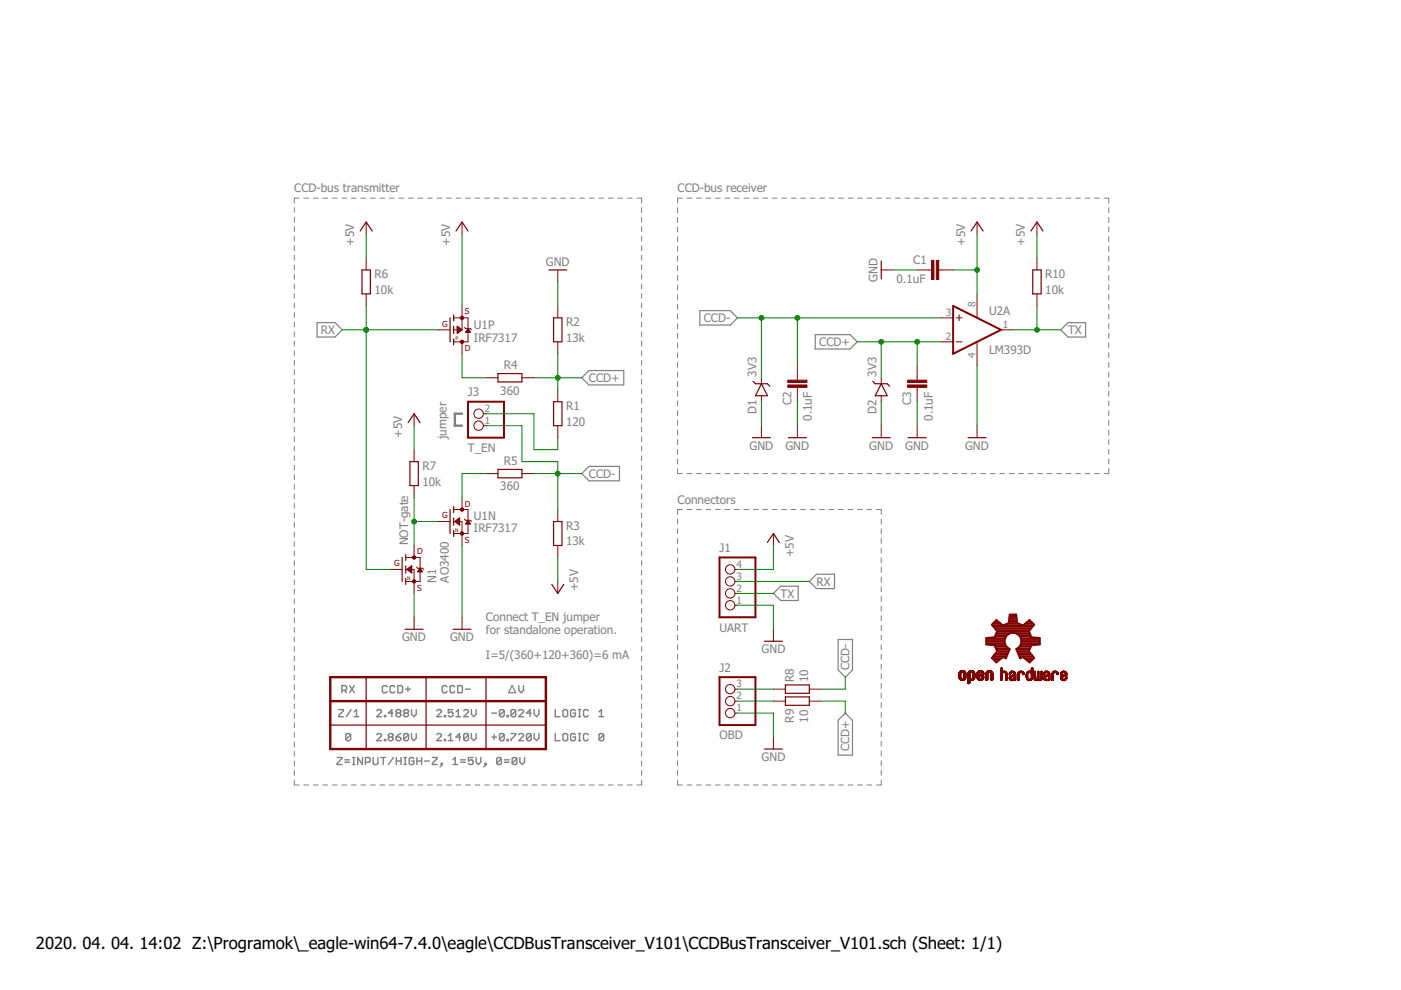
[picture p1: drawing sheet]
<svg xmlns="http://www.w3.org/2000/svg" width="297mm" height="210mm" viewBox="0 0 297 210" stroke-linecap="round" stroke-linejoin="round" font-family="sans-serif">
<g fill="none" stroke="#808080" stroke-width=".3">
<path d="M71.8 150.5h1v.2l-1 1v.3h1M72.5 146.4h.7l.3-.3v-.5l-.3-.2h-.7v1.5M73 146.4l.5 .5M74.1 145.4l1 1.5M74.3 155.8l-.2-.3h-.5l-.3 .3v1M74.3 155.8v1l-.2 .2h-.5l-.3-.2M74.3 155.8l-1 1M74.4 150.5l-1 1.5M75.1 152h1M75.1 150.9l.5-.4v1.5M75.1 145.4l-1 1.5M79.9 150.7l.2-.2h.5l.3 .2v.2l-1 1.1h1"/>
<path d="M79.9 155.8l.2-.3h.5l.3 .3v.2l-1 1h1M81.5 151.7h.3v.3h-.3zM81.5 156.8h.3v.2h-.3zM82.1 145.6l-.3-.2h-.5l-.2 .2v1l.2 .3h.5l.3-.3M82.6 156.3l-.3-.3v-.2l.3-.3h.5l.2 .3v.2l-.2 .3M82.6 156.3l-.3 .2v.3l.3 .2h.5l.2-.2v-.3l-.2-.2M82.6 156.3h.5M83.3 151.2h-1l.8-.7v1.5M83.7 145.6l-.2-.2h-.5l-.3 .2v1l.3 .3h.5l.2-.3M84 156.3h.7l.3 .2v.3l-.3 .2h-.5l-.2-.2zM84.2 151.2l-.2-.3v-.2l.2-.2h.5l.3 .2v.2l-.3 .3M84.2 151.2l-.2 .2v.3l.2 .3h.5l.3-.3v-.3l-.3-.2"/>
<path d="M84.2 151.2h.5M84.3 145.4h.8l.2 .2v1l-.2 .3h-.8zM85 155.5l-.5 .3-.5 .5M85.9 151.2l-.3-.3v-.2l.3-.2h.5l.2 .2v.2l-.2 .3M85.9 151.2l-.3 .2v.3l.3 .3h.5l.2-.3v-.3l-.2-.2M85.9 151.2h.5M86 146.1h1M86.5 145.6v1M86.6 155.8v1l-.2 .2h-.5l-.3-.2M86.6 155.8l-.2-.3h-.5l-.3 .3v1M86.6 155.8l-1 1M87.2 150.5v.9l.6 .6 .4-.6v-.9"/>
<path d="M87.2 155.5v1l.6 .5 .4-.5v-1M92.6 150.7l.2-.2h.5l.3 .2v.2l-1 1.1h1M92.6 155.8l.2-.3h.5l.3 .3v.2l-1 1h1M94.2 151.7h.3v.3h-.3zM94.2 156.8h.3v.2h-.3zM94.8 145.6l-.3-.2h-.5l-.2 .2v1l.2 .3h.5l.3-.3M95 157h1M95 156l.5-.5v1.5M96 150.5h-1v.7l.5-.3h.3l.2 .3v.5l-.2 .3h-.5l-.3-.3M96.4 145.6l-.2-.2h-.5l-.3 .2v1l.3 .3h.5l.2-.3M96.7 152h1M96.7 150.9l.5-.4v1.5"/>
<path d="M97 145.4h.8l.2 .2v1l-.2 .3h-.8zM97.7 156.3h-1l.7-.8v1.5M98.3 150.7l.3-.2h.5l.2 .2v.2l-1 1.1h1M98.7 146.1h1M99.3 155.8v1l-.2 .2h-.5l-.3-.2M99.3 155.8l-.2-.3h-.5l-.3 .3v1M99.3 155.8l-1 1M99.9 150.5v.9l.6 .6 .4-.6v-.9M99.9 155.5v1l.6 .5 .4-.5v-1M104.3 151.2h1M104.3 156.3h1M104.8 155.8v1"/>
<path d="M106.9 150.7l-.2-.2h-.5l-.3 .2v1M106.9 150.7v1l-.2 .3h-.5l-.3-.3M106.9 155.8l-.2-.3h-.5l-.3 .3v1M106.9 155.8v1l-.2 .2h-.5l-.3-.2M106.9 150.7l-1 1M106.9 155.8l-1 1M107.5 151.7h.3v.3h-.3zM107.5 156.8h.3v.2h-.3zM108.4 155.5h.9v.3l-.9 1v.2M109.3 150.7l-.2-.2h-.5l-.2 .2v1M109.3 150.7v1l-.2 .3h-.5l-.2-.3M109.3 150.7l-.9 1"/>
<path d="M110 150.7l.2-.2h.5l.3 .2v.2l-1 1.1h1M110 155.8l.2-.3h.5l.3 .3v.2l-1 1h1M110 145.4v1l.5 .5 .5-.5v-1M112.6 151.2h-1l.8-.7v1.5M112.6 155.8l-.2-.3h-.5l-.3 .3v1M112.6 155.8v1l-.2 .2h-.5l-.3-.2M112.6 155.8l-1 1M113.3 150.5v.9l.5 .6 .5-.6v-.9M113.3 155.5v1l.5 .5 .5-.5v-1M117.7 150.5v1.5h1M117.7 155.5v1.5h1M119.4 150.7l.2-.2h.5l.3 .2v1l-.3 .3h-.5l-.2-.3z"/>
<path d="M119.4 155.8l.2-.3h.5l.3 .3v1l-.3 .2h-.5l-.2-.2zM122 150.7l-.2-.2h-.6l-.2 .2v1l.2 .3h.6l.2-.3v-.5h-.5M122 155.8l-.2-.3h-.6l-.2 .3v1l.2 .2h.6l.2-.2v-.5h-.5M122.6 150.5h.5M122.6 152h.5M122.6 155.5h.5M122.6 157h.5M122.9 150.5v1.5M122.9 155.5v1.5M124.7 150.7l-.2-.2h-.5l-.3 .2v1l.3 .3h.5l.2-.3M124.7 155.8l-.2-.3h-.5l-.3 .3v1l.3 .2h.5l.2-.2M127 152h1"/>
<path d="M127 150.9l.5-.4v1.5M128 155.8l-.3-.3h-.4l-.3 .3v1M128 155.8v1l-.3 .2h-.4l-.3-.2M128 155.8l-1 1M71.5 160.6h1v.2l-1 1.1v.2h1M73.1 161.6h1M73.1 161.1h1M74.8 160.6h.4M74.8 162.1h.4M75 160.6v1.5M76.8 160.6v1.5l-1-1.5v1.5M77.5 161.6h.7l.3-.2v-.6l-.3-.2h-.7v1.5"/>
<path d="M79.1 160.6v1.3l.3 .2h.5l.2-.2v-1.3M80.8 160.6h.9M81.3 160.6v1.5M83.4 160.6l-1 1.5M84 160.6v1.5M84 161.4h1M85 160.6v1.5M85.7 160.6h.5M85.7 162.1h.5M85.9 160.6v1.5M87.8 160.8l-.3-.2h-.5l-.2 .2v1.1l.2 .2h.5l.3-.2v-.5h-.6M88.4 161.4h1"/>
<path d="M88.4 160.6v1.5M89.4 160.6v1.5M90 161.4h1M91.7 160.6h1v.2l-1 1.1v.2h1M93.6 161.9h.2v.2h-.2zM93.8 162.1l-.5 .5M96 162.1h1M96 161.1l.5-.5v1.5M97.7 161.6h1M97.7 161.1h1M100.3 160.6h-1v.8l.5-.3h.3l.2 .3v.5l-.2 .2h-.6l-.2-.2M100.9 160.6v1l.5 .5 .5-.5v-1"/>
<path d="M102.8 161.9h.3v.2h-.3zM103.1 162.1l-.5 .5M106.3 160.8l-.2-.2h-.5l-.3 .2v1.1M106.3 160.8v1.1l-.2 .2h-.5l-.3-.2M106.3 160.8l-1 1.1M106.9 161.6h1M106.9 161.1h1M109.6 160.8l-.3-.2h-.5l-.2 .2v1.1M109.6 160.8v1.1l-.3 .2h-.5l-.2-.2M109.6 160.8l-1 1.1M110.2 160.6v1l.5 .5 .5-.5v-1"/>
</g>
<path d="M67.2 68.4h3.8l1.6 1.5-1.6 1.6h-3.8zM148.4 65.9h6.4l1.6 1.5-1.6 1.5h-6.4zM172.8 71h7.4l1.6 1.5-1.6 1.5h-7.4zM224.9 69.9l1.5-1.5h3.8v3.1h-3.8zM123.3 80.1l1.6-1.5h7.3v3h-7.3zM123.3 100.4l1.6-1.5h6.4v3h-6.4zM165.5 124.3h3.7v3h-3.7l-1.5-1.5zM173.1 121.8h3.8v3h-3.8l-1.5-1.5zM177.7 135.6h3v6.4l-1.5 1.6-1.5-1.6zM108.6 145.4l.7 1.5h-1.5zM179.2 151.2l1.5 1.5v7.4h-3v-7.4z" fill="none" stroke="#808080" stroke-width=".25"/>
<g fill="none" stroke="#808080" stroke-width=".21">
<path d="M62.4 44v1M62.4 46.1v1M62.4 48.1v1M62.4 50.1v1M62.4 52.1v1M62.4 54.1v1.1M62.4 56.2v1M62.4 58.2v1M63.4 42h-1v1M64.4 42h1M66.4 42h1.1M68.5 42h1"/>
<path d="M70.5 42h1M72.5 42h1M74.5 42h1M76.5 42h1M78.5 42h1.1M80.6 42h1M82.6 42h1M84.6 42h1M86.6 42h1M88.6 42h1M90.6 42h1.1M92.7 42h1"/>
<path d="M94.7 42h1M96.7 42h1M98.7 42h1M100.7 42h1M102.7 42h1.1M104.8 42h1M106.8 42h1M108.8 42h1M110.8 42h1M112.8 42h1.1M114.9 42h1M116.9 42h1"/>
<path d="M118.9 42h1M120.9 42h1M122.9 42h1M124.9 42h1.1M127 42h1M129 42h1M131 42h1M133 42h1M135 42h1v1M136 44v1M136 46.1v1M136 48.1v1"/>
<path d="M136 50.1v1M136 52.1v1M136 54.1v1.1M136 56.2v1M136 58.2v1M143.7 44v1.1M143.7 46.1v1.1M143.7 48.2v1M143.7 50.2v1M143.7 52.2v1.1M143.7 54.3v1.1M143.7 56.3v1.1"/>
<path d="M143.7 58.4v1M144.7 42h-1v1.1M145.7 42h1M147.7 42h1M149.7 42h1M151.7 42h1M153.7 42h1M155.7 42h1M157.7 42h1M159.7 42h1M161.8 42h1M163.7 42h1.1"/>
<path d="M165.8 42h1M167.8 42h1M169.8 42h1M171.8 42h1M173.8 42h1M175.8 42h1M177.8 42h1M179.8 42h1M181.8 42h1M183.9 42h.9M185.9 42h1M187.9 42h1"/>
<path d="M189.9 42h1M191.9 42h1M193.9 42h1M195.9 42h1M197.9 42h1M199.9 42h1M201.9 42h1M203.9 42h1.1M206 42h1M208 42h1M210 42h1M212 42h1"/>
<path d="M214 42h1M216 42h1M218 42h1M220 42h1M222 42h1M224 42h1M226 42h1.1M228 42h1.1M230.1 42h1M232.1 42h1M234.1 42h1v1.1M235.1 44v1.1"/>
<path d="M235.1 46.1v1.1M235.1 48.2v1M235.1 50.2v1M235.1 52.2v1.1M235.1 54.3v1.1M235.1 56.3v1.1M235.1 58.4v1M62.4 60.2v1M62.4 62.2v1.1M62.4 64.3v1M62.4 66.3v1M62.4 68.3v1"/>
<path d="M62.4 70.3v1.1M62.4 72.3v1.1M62.4 74.4v1M62.4 76.4v1M62.4 78.4v1M136 60.2v1M136 62.2v1.1M136 64.3v1M136 66.3v1M136 68.3v1M136 70.3v1.1M136 72.3v1.1"/>
<path d="M136 74.4v1M136 76.4v1M136 78.4v1M143.7 60.5v1M143.7 62.5v1M143.7 64.5v1.1M143.7 66.6v1M143.7 68.6v1.1M143.7 70.7v1M143.7 72.7v1.1M143.7 74.8v1M143.7 76.8v1.1"/>
<path d="M143.7 78.9v1M235.1 60.5v1M235.1 62.5v1M235.1 64.5v1.1M235.1 66.6v1M235.1 68.6v1.1M235.1 70.7v1M235.1 72.7v1.1M235.1 74.8v1M235.1 76.8v1.1M235.1 78.9v1M62.4 80.4v1.1"/>
<path d="M62.4 82.5v1M62.4 84.5v1M62.4 86.5v1M62.4 88.5v1.1M62.4 90.6v1M62.4 92.6v1M62.4 94.6v1M62.4 96.6v1M62.4 98.7v1M136 80.4v1.1M136 82.5v1M136 84.5v1"/>
<path d="M136 86.5v1M136 88.5v1.1M136 90.6v1M136 92.6v1M136 94.6v1M136 96.6v1M136 98.7v1M143.7 80.9v1.1M143.7 83v1M143.7 85v1.1M143.7 87.1v1M143.7 89.1v1.1"/>
<path d="M143.7 91.2v1M143.7 93.2v1.1M143.7 95.3v1M143.7 97.3v1.1M143.7 99.4v1h1M235.1 80.9v1.1M235.1 83v1M235.1 85v1.1M235.1 87.1v1M235.1 89.1v1.1M235.1 91.2v1M235.1 93.2v1.1"/>
<path d="M235.1 95.3v1M235.1 97.3v1.1M235.1 99.4v1h-1M62.4 100.7v1M62.4 102.7v1M62.4 104.7v1M62.4 106.7v1.1M62.4 108.8v1M62.4 110.8v1M62.4 112.8v1M62.4 114.8v1.1M62.4 116.9v1"/>
<path d="M62.4 118.9v1M136 100.7v1M136 102.7v1M136 104.7v1M136 106.7v1.1M136 108.8v1M136 110.8v1M136 112.8v1M136 114.8v1.1M136 116.9v1M136 118.9v1M143.7 110.1v1"/>
<path d="M143.7 112.1v1.1M143.7 114.2v1M143.7 116.2v1.1M143.7 118.3v1M144.7 108h-1v1.1M145.7 100.4h1M145.7 108h1M147.7 100.4h1M147.7 108h1M149.7 100.4h1M149.7 108h1M151.7 100.4h1"/>
<path d="M151.7 108h1M153.7 100.4h1M153.7 108h1M155.7 108h1M155.7 100.4h1M157.7 108h1M157.7 100.4h1M159.7 108h1M159.7 100.4h1M161.7 108h1.1M161.8 100.4h1M163.7 100.4h1.1"/>
<path d="M163.7 108h1M165.8 100.4h1M165.8 108h1M167.8 100.4h1M167.8 108h1M169.8 108h1M169.8 100.4h1M171.8 108h1M171.8 100.4h1M173.8 108h1M173.8 100.4h1M175.8 108h1"/>
<path d="M175.8 100.4h1M177.8 108h1M177.8 100.4h1M179.8 108h1M179.8 100.4h1M181.8 108h1M181.8 100.4h1M183.8 108h1M183.9 100.4h.9M185.8 108h1v1.1M185.9 100.4h1M186.8 110.1v1"/>
<path d="M186.8 112.1v1.1M186.8 114.2v1M186.8 116.2v1.1M186.8 118.3v1M187.9 100.4h1M189.9 100.4h1M191.9 100.4h1M193.9 100.4h1M195.9 100.4h1M197.9 100.4h1M199.9 100.4h1M201.9 100.4h1"/>
<path d="M203.9 100.4h1.1M206 100.4h1M208 100.4h1M210 100.4h1M212 100.4h1M214 100.4h1M216 100.4h1M218 100.4h1M220 100.4h1M222 100.4h1M224 100.4h1M226 100.4h1.1"/>
<path d="M228 100.4h1.1M230.1 100.4h1M232.1 100.4h1M62.4 120.9v1M62.4 122.9v1.1M62.4 124.9v1.1M62.4 127v1M62.4 129v1M62.4 131v1M62.4 133v1.1M62.4 135.1v1M62.4 137.1v1"/>
<path d="M62.4 139.1v1M136 120.9v1M136 122.9v1.1M136 124.9v1.1M136 127v1M136 129v1M136 131v1M136 133v1.1M136 135.1v1M136 137.1v1M136 139.1v1M143.7 120.3v1.1"/>
<path d="M143.7 122.4v1M143.7 124.4v1.1M143.7 126.5v1M143.7 128.5v1.1M143.7 130.6v1M143.7 132.6v1.1M143.7 134.7v1M143.7 136.7v1.1M143.7 138.7v1.1M186.8 120.3v1.1M186.8 122.4v1M186.8 124.4v1.1"/>
<path d="M186.8 126.5v1M186.8 128.5v1.1M186.8 130.6v1M186.8 132.6v1.1M186.8 134.7v1M186.8 136.7v1.1M186.8 138.7v1.1M62.4 141.1v1.1M62.4 143.2v1M62.4 145.2v1M62.4 147.2v1M62.4 149.2v1"/>
<path d="M62.4 151.3v1M62.4 153.3v1M62.4 155.3v1M62.4 157.3v1M62.4 159.3v1.1M136 141.1v1.1M136 143.2v1M136 145.2v1M136 147.2v1M136 149.2v1M136 151.3v1M136 153.3v1"/>
<path d="M136 155.3v1M136 157.3v1M136 159.3v1.1M143.7 140.8v1.1M143.7 142.9v1M143.7 144.9v1M143.7 146.9v1.1M143.7 149v1.1M143.7 151v1.1M143.7 153.1v1M143.7 155.2v1M143.7 157.2v1"/>
<path d="M143.7 159.2v1.1M186.8 140.8v1.1M186.8 142.9v1M186.8 144.9v1M186.8 146.9v1.1M186.8 149v1.1M186.8 151v1.1M186.8 153.1v1M186.8 155.2v1M186.8 157.2v1M186.8 159.2v1.1M62.4 161.4v1"/>
<path d="M62.4 163.4v1M62.4 165.4v1h1M64.4 166.4h1M66.4 166.4h1.1M68.5 166.4h1M70.5 166.4h1M72.5 166.4h1M74.5 166.4h1M76.5 166.4h1M78.5 166.4h1.1M80.6 166.4h1M82.6 166.4h1"/>
<path d="M84.6 166.4h1M86.6 166.4h1M88.6 166.4h1M90.6 166.4h1.1M92.7 166.4h1M94.7 166.4h1M96.7 166.4h1M98.7 166.4h1M100.7 166.4h1M102.7 166.4h1.1M104.8 166.4h1M106.8 166.4h1"/>
<path d="M108.8 166.4h1M110.8 166.4h1M112.8 166.4h1.1M114.9 166.4h1M116.9 166.4h1M118.9 166.4h1M120.9 166.4h1M122.9 166.4h1M124.9 166.4h1.1M127 166.4h1M129 166.4h1M131 166.4h1"/>
<path d="M133 166.4h1M136 161.4v1M136 163.4v1M136 165.4v1h-1M143.7 165.4v1h1M143.7 161.3v1M143.7 163.3v1.1M145.7 166.4h1M147.7 166.4h1M149.7 166.4h1M151.7 166.4h1M153.7 166.4h1"/>
<path d="M155.7 166.4h1M157.7 166.4h1M159.7 166.4h1M161.7 166.4h1.1M163.7 166.4h1M165.8 166.4h1M167.8 166.4h1M169.8 166.4h1M171.8 166.4h1M173.8 166.4h1M175.8 166.4h1M177.8 166.4h1"/>
<path d="M179.8 166.4h1M181.8 166.4h1M183.8 166.4h1M186.8 165.4v1h-1M186.8 161.3v1M186.8 163.3v1.1"/>
</g>
<path d="M98 87.7h-1.6v2.6h1.6" fill="none" stroke="#808080" stroke-width=".51"/>
<path d="M70 143.6h45.7v15.2h-45.7zM70 148.7h45.7" fill="none" stroke="#800000" stroke-width=".51"/>
<g fill="none" stroke="#800000" stroke-width=".25">
<path d="M76.4 49l1.2-1.9 1.3 1.9M76.8 57.2h1.7v5.1h-1.7zM96.7 49l1.3-1.9 1.2 1.9M116.4 57.2h3.8M186.8 55.3v3.8M205.9 49l1.3-1.9 1.2 1.9M218.6 49l1.3-1.9 1.2 1.9M219 57.2h1.7v5.1h-1.7zM95.4 67.4v5.1M96.2 66.8v1.2M96.2 69.2v1.5M96.2 71.8v1.3"/>
<path d="M105.6 79.2h5.1v1.8h-5.1zM117.4 67.4h1.7v5.1h-1.7zM86.5 89.6l1.3-1.9 1.3 1.9M86.9 97.9h1.8v5.1h-1.8zM105.6 99.5h5.1v1.8h-5.1zM117.4 85.2h1.7v5.1h-1.7zM159.5 92.8h3.8M159.7 80.9l.5 .5h2.5l.5 .5M161.4 81.4l1.3 2.5h-2.5zM167.2 92.8h3.8M184.9 92.8h3.8M185.1 80.9l.5 .5h2.5l.5 .5"/>
<path d="M186.8 81.4l1.3 2.5h-2.5zM192.6 92.8h3.8M205.3 92.8h3.8M85.3 118.2v5.1M86 117.6v1.2M86 120v1.5M95.4 108v5.1M96.2 107.4v1.3M96.2 109.8v1.5M96.2 112.5v1.2M117.4 110.6h1.7v5.1h-1.7zM162.7 115l1.3-1.9 1.2 1.9"/>
<path d="M85.9 133.4h3.8M86 122.6v1.3M96.1 133.4h3.8M117 123.9l1.3 1.9 1.2-1.9M162.1 136h3.8M70 153.7h45.7M77.6 143.6v15.2M90.3 143.6v15.2M103 143.6v15.2M162.1 158.8h3.8M166.5 145.2h5.1v1.8h-5.1zM166.5 147.8h5.1v1.7h-5.1z"/>
</g>
<g fill="none" stroke="#800000" stroke-width=".21">
<path d="M77.6 47.1v2.5M77.6 54.7v2.5M98 47.1v2.5M118.3 57.2v2.6M186.8 57.2h2.6M194.5 57.2h3M199 57.2h3.1M207.2 47.1v2.5M219.9 47.1v2.5M219.9 54.7v2.5M77.6 62.3v2.6M92.9 69.9h2.5"/>
<path d="M96.2 67.4h3v2.3M96.2 69.9h1.8M96.9 69.7h.7M96.9 70.4h.4M96.9 70.3h.6M96.9 70.2h.7M96.9 70.1h.9M96.9 69.8h.9M96.9 69.2l1.1 .7-1.1 .8zM96.9 70.7h.1M96.9 70.5h.2M96.9 69.6h.6"/>
<path d="M96.9 69.5h.4M96.9 69.3h.3M96.9 69.2h.1M98 64.9v5M98 72.5v2.5M98.5 69.4l.2 .3h1l.3 .2M98.8 70.3h.8M98.9 70.2h.6M99 70.1h.5M99.1 69.9h.3M99.1 69.8h.2M99.2 70.4v2.1h-3"/>
<path d="M99.2 69.7l.5 .7h-1zM118.3 64.9v2.5M118.3 72.5v2.5M169.1 77.6v3M194.5 77.6v3M199.5 67.4h2.6M199.5 72.5h2.6M202.7 67.4h1.3M202.7 72.5h1.3M203.3 66.8v1.2M207.2 62.3v5.1M207.2 72.5v5.1"/>
<path d="M212.2 69.9h2.6M219.9 62.3v2.6M87.8 87.7v2.6M87.8 95.3v2.6M102.5 90.3h.5M102.5 87.7h.5M103 80.1h2.6M110.7 80.1h2.5M118.3 82.6v2.6M118.3 90.3v2.5M161.4 80.1v1.3M161.4 83.9v1.3"/>
<path d="M161.4 90.3v2.5M169.1 82.1v3.1M169.1 90.3v2.5M186.8 80.1v1.3M186.8 83.9v1.3M186.8 90.3v2.5M194.5 82.1v3.1M194.5 90.3v2.5M207.2 90.3v2.5M86 118.2h3.1v2.3M87.2 120h.1M87.8 103v2.5"/>
<path d="M87.8 115.7v2.5M92.9 110.6h2.5M96.2 110.6h1.8v5.1M96.2 108h3v2.3M96.4 110.6l1.1-.8v1.5zM96.5 110.6h1M96.6 110.5h.9M96.6 110.7h.9M96.7 110.3h.8M96.8 110.8h.7M96.9 110.2h.6M96.9 111h.6"/>
<path d="M97 110.1h.5M97.1 111.1h.4M97.2 110h.3M97.3 111.2h.2M97.4 109.9h.1M97.4 111.3h.1M98 105.5v2.5M98.5 110.1l.2 .2h1l.3 .3M98.8 111h.9M98.9 110.8h.7M99 110.7h.5M99 110.6h.4"/>
<path d="M99.1 110.5h.2M99.2 110.3h.1M99.2 111.1v2h-3M99.2 110.3l.5 .8h-1zM103 100.4h2.6M110.7 100.4h2.5M118.3 108v2.6M118.3 115.7v2.5M164 113.1v2.6M82.7 120.7h2.6M86 120.7h1.8v5.1M86.3 120.7h1"/>
<path d="M86.3 120.7l1-.7v1.5zM86.4 120.8h.9M86.4 120.6h.9M86.6 120.5h.7M86.6 121h.7M86.7 121.1h.6M86.8 120.4h.5M86.9 121.2h.4M86.9 120.2h.4M87.1 121.3h.2M87.1 120.1h.2M87.2 121.5h.1"/>
<path d="M87.8 130.9v2.5M88.3 120.2l.3 .3h1l.2 .2M88.6 121.1h.9M88.7 121h.7M88.8 120.8h.5M88.9 120.7h.3M89 120.6h.2M89.1 121.2v2.1h-3.1M89.1 120.5l.5 .7h-1zM98 130.9v2.5M118.3 123.3v2.5M155.8 120.7h.6"/>
<path d="M155.8 123.3h.6M155.8 128.3h.6M155.8 125.8h.6M164 133.4v2.6M155.8 151.2h.6M155.8 148.7h.6M155.8 146.1h.6M164 148.7h2.5M164 146.1h2.5M164 156.3v2.5M171.6 148.7h2.5M171.6 146.1h2.5"/>
<path d="M203.3 143.6h.4M203.3 143.5h.4M203.3 143.4h.4M203.3 143.3h.4M203.3 143.2h.4M203.3 143.1h.4M203.3 143h.4M203.3 142.9h.4M203.3 142.8h.4M203.3 143.7l.5 .1M203.3 143.7h.5M203.3 143.6l.4 .1"/>
<path d="M203.3 143.8h.6M203.4 143.8l.5 .1M203.4 143.9h1.3M203.4 142.5h1.3M203.5 144h1.1M203.5 142.4h1.1M203.5 144.1h1M203.6 142.3h.9M203.6 144.2h.8M203.7 142.2h.7M203.7 144.2h.7M203.8 142.7h-.5"/>
<path d="M203.8 142.6h-.5M203.9 142.2h.3M203.9 144.3h.3M203.9 142.6h-.6M204.2 142.6h.5M204.3 142.6h.4M204.3 143.7h.5M204.3 142.7h.5M204.4 143.7h.4M204.4 142.8h.4M204.4 143.6h.4M204.4 143.5h.4"/>
<path d="M204.4 143.4h.4M204.4 143.3h.4M204.4 143.2h.4M204.4 143.1h.4M204.4 143h.4M204.4 142.9h.4M204.6 144.1h-1.1M204.7 144h-1.3M204.7 143.8l-.5 .1M204.7 143.8h-.5M205.2 144.9h.2M205.2 144.7h.4"/>
<path d="M205.2 144.6h.4M205.2 144.5h.4M205.2 144.4h.4M205.2 144.3h.4M205.2 143.9h1.4M205.2 143.8l.6 .1M205.2 143.8h.6M205.2 143.7l.5 .1M205.2 143.7h.5M205.2 143.6h.4M205.2 143.5h.4M205.2 143.4h.4"/>
<path d="M205.2 143.3h.4M205.2 143.2h.4M205.2 143.1h.4M205.2 143h.4M205.2 142.9h.4M205.2 142.8h.4M205.3 142.5h1.3M205.4 142.4h1.1M205.5 142.3h.9M205.5 144.9h-.3M205.6 144.8l-.4 .1M205.6 144.8h-.4"/>
<path d="M205.6 142.2h.7M205.7 142.7h-.5M205.7 142.6h-.4M205.8 142.2h.3M205.8 144.3h.3M205.8 142.6h-.5M206.1 143.9h.5M206.1 142.6h.5M206.2 142.6h.5M206.2 142.7h.5M206.3 144.2l-1.1 .1M206.3 143.6h.4"/>
<path d="M206.3 142.8h.4M206.3 143.5h.4M206.3 143.4h.4M206.3 143.3h.4M206.3 143.2h.4M206.3 143.1h.4M206.3 143h.4M206.3 142.9h.4M206.4 144.2h-1.2M206.5 144.1h-1.3M206.5 144h-1.3M206.6 144h-1.4"/>
<path d="M206.6 142.5h-1.3M206.7 143.8h-.6M206.7 143.7l-.5 .1M206.7 143.7h-.5M207.1 143.7h.5M207.1 143.6l.5 .1M207.1 143.1h1.5M207.1 143h.4M207.1 142.9h.4M207.1 142.7h.5M207.2 143.8h.5M207.2 143.7l.4 .1"/>
<path d="M207.2 143.8l.6 .1M207.2 143.9h1.3M207.2 144h1.3M207.2 142.5h1.3M207.3 144h1.1M207.3 142.4h1.1M207.3 144.1h1.1M207.4 144.1h.9M207.4 142.3h.9M207.5 144.2h.8M207.5 144.2h.7M207.5 142.9h-.4"/>
<path d="M207.5 142.2h.7M207.5 142.8l-.4 .1M207.6 143.6h-.5M207.6 142.8h-.5M207.6 142.7h-.4M207.6 143.5l-.5 .1M207.6 142.6h-.4M207.7 143.1h.9M207.7 142.2h.3M207.7 144.3h.3M207.8 142.6h-.6M207.8 143.5h-.7"/>
<path d="M207.8 143h.8M207.8 143.4h-.7M207.9 143h.7M208 142.6h.6M208 143.4h-.9M208 142.9h.6M208.1 143.3h-1M208.1 142.6h.5M208.1 142.7h.5M208.1 143.8h.5M208.2 143.7h.4M208.2 142.8h.4"/>
<path d="M208.2 142.7h.4M208.2 143.6h.4M208.2 143.5h.4M208.2 143.3h-1.1M208.3 143.4h.3M208.4 143.4h.2M208.4 143.2h-1.3M208.5 143.2h-1.4M208.5 142.5h-1.3M208.5 143.8l-.5 .1M208.6 143.8h-.5M209 144.2h.3"/>
<path d="M209 144.1h.4M209 144h.4M209 143.9h.4M209 143.8h.4M209 143.7h.4M209 143.6h.4M209 143.5h.4M209 143.4h.4M209 143.3h.4M209 143.2h.4M209 143.1h.4M209 143h.4"/>
<path d="M209 142.9h.4M209 142.8h.4M209.1 142.5h1.3M209.2 142.5h1.2M209.2 142.4h1.2M209.2 142.4h1.1M209.3 142.3h1M209.3 142.3h.9M209.4 144.2h-.4M209.4 144.1h-.4M209.4 142.2h.7M209.5 142.8h-.5"/>
<path d="M209.5 142.7h-.4M209.6 142.6h-.5M209.6 142.2h.4M209.7 142.6h-.6M209.9 142.6h.6M210 142.6h.5M210 142.7h.5M210.1 142.7h.4M210.1 142.8h.4M210.1 144.1h.4M210.1 144h.4M210.1 143.9h.4"/>
<path d="M210.1 143.8h.4M210.1 143.7h.4M210.1 143.6h.4M210.1 143.5h.4M210.1 143.4h.4M210.1 143.3h.4M210.1 143.2h.4M210.1 143.1h.4M210.1 143h.4M210.1 142.9h.4M210.4 144.2h-.3M210.5 144.2h-.4"/>
<path d="M210.5 144.1h-.4M212.2 141.8h.2M212.2 144.3h.1M212.2 144.1h.2M212.2 144h.2M212.2 143.9h.2M212.2 143.8h.2M212.2 143.7h.2M212.2 143.6h.2M212.2 143.5h.2M212.2 143.4h.2M212.2 143.3h.2"/>
<path d="M212.2 143.2h.2M212.2 143.1h.2M212.2 143h.2M212.2 142.9h.2M212.2 142.9h.3M212.2 142.8h.3M212.2 142.7h.3M212.2 142.6h1.2M212.2 142.5h1.2M212.2 142.5h1.1M212.2 142.4h1.1M212.2 142.3l1 .1"/>
<path d="M212.2 142.3h.2M212.2 142.2h.2M212.2 142.1h.2M212.2 142h.2M212.2 141.9h.2M212.2 141.7h.2M212.3 141.6h.1M212.4 144.2l-.2 .1M212.4 144.2h-.2M212.5 142.8h-.3M212.6 142.7h-.4M212.6 142.3h.5"/>
<path d="M212.7 142.6h-.5M212.8 142.3h.1M213 142.6h.5M213.1 142.7h.4M213.2 142.8h.3M213.2 142.8l.3 .1M213.2 142.9h.3M213.3 144.3h.1M213.3 144.1h.2M213.3 144h.2M213.3 143.9h.2M213.3 143.8h.2"/>
<path d="M213.3 143.7h.2M213.3 143.6h.2M213.3 143.5h.2M213.3 143.4h.2M213.3 143.3h.2M213.3 143.2h.2M213.3 143.1h.2M213.3 143h.2M213.5 144.2l-.2 .1M213.5 144.2h-.2M213.5 144.1h-.2M214 143.8l.3 .1"/>
<path d="M214 143.8h.3M214 143.7h.3M214 143h.2M214 142.9h.2M214 144h.4M214 143.9h.3M214 143.1h.1M214 142.8h.3M214 144h.8M214 142.7h.4M214.1 144.1h.7M214.1 142.6h1.1"/>
<path d="M214.1 142.5h1.1M214.2 144.2h.7M214.2 142.5h1M214.2 143h-.2M214.2 142.4h.9M214.3 142.9h-.3M214.3 143.3h1M214.3 142.8l-.3 .1M214.3 142.4h.7M214.3 143.7h-.3M214.3 144.3h.5M214.3 143.6l-.3 .1"/>
<path d="M214.4 143.6h-.4M214.4 142.3h.5M214.4 143.2h.9M214.4 142.7h-.4M214.5 144.3h.1M214.5 142.6h-.4M214.5 143.5l-.5 .1M214.6 144.3h.1M214.6 143.2h.7M214.6 142.3h.1M214.7 143.5h-.7M214.7 143.1h.6"/>
<path d="M214.8 143.4h-.7M214.8 142.6h.5M214.8 143.1h.5M214.9 142.7h.4M214.9 143.4h-.8M215 143h.3M215 142.8h.3M215 143.4h.3M215 144.1h.3M215 144h.3M215 143.9h.3M215 143.8h.3"/>
<path d="M215 143.7h.3M215 143.6h.3M215 143.5h.3M215 142.9h.3M215.2 144.3h-.1M215.3 144.2l-.3 .1M215.3 144.2h-.3M215.3 143.3h-1.1M215.8 144.1h.3M215.8 144h.3M215.8 143.9h.3M215.8 143.8h.3"/>
<path d="M215.8 143.7h.3M215.8 143.6h.3M215.8 143.5h.3M215.8 143.4h.3M215.8 143.3h.3M215.8 143.2h.3M215.8 143.1h.3M215.8 143h.3M215.8 142.9h.3M215.8 142.8h.3M215.9 144.3h-.1M215.9 142.5h1.1"/>
<path d="M216 142.5h1M216 144.2l-.2 .1M216 142.4h.9M216.1 144.2h-.3M216.1 144.1h-.3M216.1 142.4h.8M216.1 142.8l-.3 .1M216.2 142.7h-.4M216.2 142.3h.5M216.3 142.6h-.4M216.4 142.3h.1M216.6 142.6h.5"/>
<path d="M216.7 142.7h.4M216.8 142.8h.3M216.8 142.7h.3M216.9 142.9h.2M216.9 143h.1M217 142.6h-1.1M217.1 143h-.2M217.6 143.6h.3M217.6 143.5h.3M217.6 143.4h.3M217.6 143.3h.3M217.6 143.2h.3"/>
<path d="M217.6 143.1h.3M217.6 143h.3M217.6 143.7h.3M217.6 142.9h.3M217.6 143.8h.4M217.6 142.8h.3M217.6 143.9h.5M217.6 143.8l.4 .1M217.7 144h.4M217.7 144h1.2M217.7 144.1h1.1M217.7 142.5h1.3"/>
<path d="M217.8 144.1h1M217.8 142.5h1.2M217.8 144.2h.9M217.9 142.4h1.1M217.9 144.2h.8M218 142.8h-.4M218 142.7h-.4M218 144.3h.5M218 142.3h.5M218.1 142.7h-.5M218.1 142.6h-.4M218.2 144.3h.1"/>
<path d="M218.2 142.3h.1M218.3 144.3h.1M218.5 144h.4M218.5 142.6h.5M218.5 143.9h.4M218.5 142.7h.5M218.6 142.7h.4M218.6 142.8h.4M218.6 143.8h.3M218.7 143.7h.3M218.7 143.6h.3M218.7 143.5h.3"/>
<path d="M218.7 143.4h.3M218.7 143.3h.3M218.7 143.2h.3M218.7 143.1h.3M218.7 143h.3M218.7 142.9h.3M218.7 142.8h.3M218.7 142.3h.3M218.7 142.2h.3M218.7 142.1h.3M218.7 142h.3M218.7 141.9h.3"/>
<path d="M218.7 141.8h.3M218.7 141.7h.3M218.8 141.6h.2M218.9 143.8l-.3 .1M219 143.7l-.3 .1M219 142.6h-1.3M219.2 143.8h.3M219.2 143.7h.3M219.2 143.6h.3M219.2 143.5h.3M219.2 143.4h.3M219.2 143.3h.3"/>
<path d="M219.2 143.2h.3M219.2 143.1h.3M219.2 143h.3M219.2 142.9h.3M219.2 142.8h.3M219.2 142.7h.3M219.2 142.6h.3M219.2 142.5h.3M219.3 144h1.6M219.3 144h.3M219.3 143.9h.3M219.3 143.8h.3"/>
<path d="M219.3 142.4h.2M219.3 144.1h1.6M219.4 144.2h1.4M219.4 144.2h1.3M219.4 142.3h.1M219.5 144.3h.5M219.6 144.3h.1M219.8 144.3h.1M219.9 144h.4M219.9 143.9h.4M219.9 143.8h.4M219.9 143.8h.3"/>
<path d="M219.9 143.7h.3M219.9 143.6h.3M219.9 143.5h.3M219.9 143.4h.3M219.9 143.3h.3M219.9 143.2h.3M220 143.2h.2M220 143.1h.2M220 143h.2M220 142.9h.2M220 142.8h.2M220 142.7h.2"/>
<path d="M220 142.6h.2M220 142.5h.2M220 142.4h.2M220.1 142.3h.1M220.2 144.3h.5M220.5 144.3h.1M220.6 143.9h.3M220.6 143.8h.3M220.7 143.7h.2M220.7 143.6h.2M220.7 143.5h.2M220.7 143.4h.2"/>
<path d="M220.7 143.3h.2M220.7 143.2h.2M220.7 143.1h.2M220.7 143h.2M220.7 142.9h.2M220.7 142.8h.2M220.7 142.7h.2M220.7 142.6h.2M220.7 142.5h.2M220.7 142.4h.2M220.8 142.3h.1M220.9 144h-.3"/>
<path d="M221.2 143.8l.4 .1M221.2 143.8h.3M221.2 143.7h.3M221.2 143.7h.4M221.2 143.9h.4M221.2 143.1h.1M221.2 142.9h.3M221.2 142.8h.3M221.3 144h.8M221.3 144h.3M221.3 144.1h.8M221.3 142.6h1.2"/>
<path d="M221.4 142.5h1M221.4 144.2h.7M221.4 143l-.2 .1M221.5 144.2h.6M221.5 143h-.3M221.5 142.4h.8M221.5 142.9h-.3M221.6 143.3h1M221.6 142.4h.7M221.6 143.6l-.4 .1M221.6 142.8h-.3M221.6 144.3h.5"/>
<path d="M221.6 142.7h-.3M221.6 143.6h-.4M221.7 143.2h.9M221.7 142.3h.5M221.7 142.7h-.4M221.7 142.6h-.4M221.8 144.3h.1M221.8 143.5l-.5 .1M221.8 143.2h.8M221.9 142.3h.1M221.9 143.5h-.6M222 143.1h.6"/>
<path d="M222 143.4h-.7M222.1 142.6h.4M222.1 143.1h.5M222.1 142.7h.4M222.2 143.4h-.8M222.2 143h.4M222.2 142.7h.3M222.2 142.8h.4M222.3 142.8h.3M222.3 143.4h.3M222.3 143h.3M222.3 142.9h.3"/>
<path d="M222.3 144.2h.3M222.3 144.1h.3M222.3 144h.3M222.3 143.9h.3M222.3 143.8h.3M222.3 143.7h.3M222.3 143.6h.3M222.3 143.5h.3M222.4 144.3h-.1M222.5 144.2l-.2 .1M222.6 143.3h-1.2M223 144.3h.2"/>
<path d="M223 144.1h.3M223 144h.3M223 143.9h.3M223 143.8h.3M223 143.7h.3M223 143.6h.3M223 143.5h.3M223 143.4h.3M223 143.3h.3M223 143.2h.3M223 143.1h.3M223 143h.3"/>
<path d="M223 142.9h.3M223.1 142.7h.3M223.2 142.5h1M223.3 144.2l-.3 .1M223.3 142.4h.9M223.3 144.2h-.3M223.3 142.9h-.3M223.3 142.4h.8M223.4 142.8l-.3 .1M223.4 142.8h-.3M223.5 142.3h.5M223.5 142.7h-.4"/>
<path d="M223.5 142.6h-.4M223.7 142.3h.1M223.9 142.6h.4M224 142.7h.3M224 142.7h.4M224 142.8h.4M224.1 142.9h.3M224.1 142.8h.3M224.1 143h.2M224.3 142.6h-1.2M224.4 143h-.3M224.4 142.9l-.3 .1"/>
<path d="M224.9 143.8h.3M224.9 143.7h.3M224.9 143.7h.2M224.9 143.3h1.1M224.9 143.2h.3M224.9 143.2h.2M224.9 143.1h.2M224.9 143h.2M224.9 142.9h.2M224.9 142.8h.3M224.9 143.8l.3 .1M224.9 143.9h.4"/>
<path d="M224.9 144h.5M224.9 144h1.2M224.9 142.6h1.2M225 142.5h1.1M225 144.1h1M225 142.5h1M225.1 144.2h.9M225.1 142.4h.9M225.1 144.2h.8M225.1 142.4h.8M225.2 143.6l-.3 .1M225.2 142.8h-.3"/>
<path d="M225.2 143.6h-.3M225.2 142.7h-.3M225.3 144.3h.5M225.3 142.3h.5M225.3 142.7h-.4M225.4 143.5l-.5 .1M225.4 142.6h-.5M225.4 144.3h.1M225.4 142.3h.2M225.5 144.3h.1M225.5 143.5h-.6M225.6 143.4h-.7"/>
<path d="M225.7 143.1h.5M225.7 142.6h.4M225.7 144h.4M225.7 143.4h-.8M225.8 143h.4M225.8 142.7h.4M225.8 143.3h-.9M225.8 143.9h.4M225.9 143.8h.3M225.9 142.8h.3M225.9 143h.3M225.9 142.9h.3"/>
<path d="M225.9 143.7h.3M225.9 143.6h.3M226 143.6h.2M226.1 144.1h-1.1M226.1 143.5h.1M226.1 143.2h-.8M226.2 143.9h-.4M226.2 143.2h-.8M226.2 143.7l-.3 .1M226.2 143.1h-.6"/>
<circle cx="101.5" cy="90.3" r=".99"/>
<circle cx="101.5" cy="87.7" r=".99"/>
<circle cx="154.8" cy="125.8" r=".99"/>
<circle cx="154.8" cy="120.7" r=".99"/>
<circle cx="154.8" cy="128.3" r=".99"/>
<circle cx="154.8" cy="123.3" r=".99"/>
<circle cx="154.8" cy="146.1" r=".99"/>
<circle cx="154.8" cy="151.2" r=".99"/>
<circle cx="154.8" cy="148.7" r=".99"/>
</g>
<path d="M202.1 64.9l10.1 5-10.1 5.1zM99.2 85.2h7.6v7.6h-7.6zM152.5 118.2h7.7v12.7h-7.7zM152.5 143.6h7.7v10.1h-7.7z" fill="none" stroke="#800000" stroke-width=".42"/>
<g fill="#800000" stroke="#800000" stroke-width=".21">
<circle cx="87.8" cy="118.2" r=".36"/>
<circle cx="87.8" cy="123.3" r=".36"/>
<circle cx="98" cy="108" r=".36"/>
<circle cx="98" cy="113.1" r=".36"/>
<circle cx="98" cy="67.4" r=".36"/>
<circle cx="98" cy="72.5" r=".36"/>
</g>
<g fill="#800000" stroke="#800000" stroke-width=".21">
<path d="M198.5 55.2h.5v4.1h-.5z"/>
<path d="M197.5 55.2h.5v4.1h-.5z"/>
<path d="M192.4 80.6h4.1v.5h-4.1z"/>
<path d="M192.4 81.6h4.1v.5h-4.1z"/>
<path d="M167 80.6h4.1v.5h-4.1z"/>
<path d="M167 81.6h4.1v.5h-4.1z"/>
</g>
<g fill="none" stroke="#800000" stroke-width=".38">
<path d="M209.1 136.4h3.9M209.1 136.1h3.9M209.1 135.7h3.9M209.1 135.4h4M210.1 136.8h3.1M210.3 139.6h2.1M210.4 132.6h2.2M210.5 139.2h2.9M210.5 132.2h1.7M210.7 132.9h8.2M210.7 139.9h1.2M210.8 138.9h2.8"/>
<path d="M210.8 131.9h1M210.9 133.3h7.7M211 135h2.3M211 137.1h2.4M211.1 134.7l.3-.8-1.1-1.5 .9-.9 1.5 1.1 1.2-.5 .2-1.8h1.4l.1 1.8 1.3 .5 1.4-1.1 1 .9-1.2 1.5 .4 .8M211.1 134.7l-.2 .4-1.8 .2v1.4l1.8 .1 .5 1.2-1.1 1.5 .9 1 1.5-1.2 .6 .3 .8-2-.7-.5M211.1 134.7h2.5M211.1 138.5h2.6M211.1 137.5h2.7M211.2 134.3h2.9M211.2 131.5h.1M211.2 133.6h7.1"/>
<path d="M211.3 137.8h2.7M211.3 138.2h2.6M211.4 134h6.7M212.8 132.6h3.9M213.1 135.4l-.1 .9 .4 .8M213.2 139.6h.1M213.6 132.2h2.3M213.9 131.9h1.7M214 131.5h1.6M214 131.2h1.6M214 130.8h1.5M214.1 130.5h1.4"/>
<path d="M215.4 134.3h2.9M215.5 137.8h2.7M215.7 138.2h2.5M215.8 137.5h2.6M215.8 138.5h2.7M216 138.9h2.8M216 134.7a1.76 1.76 0 0 0-2.9 .7M216 134.7l.5 1M216 134.7h2.5M216.1 139.2h3M216.1 137.1h2.4M216.3 139.6h.1"/>
<path d="M216.3 135h2.3M216.4 136.8h3.1M216.5 135.4h4M216.5 136.4h4M216.5 135.7v.6l-.3 .8M216.5 135.7h4M216.6 136.1h3.9M216.9 132.6h2.3M217.2 139.6h2M217.4 132.2h1.7M217.6 139.9h1.3M217.8 131.9h.9"/>
<path d="M218.2 131.5h.2M218.5 134.7l.1 .4 1.9 .2v1.4l-1.9 .1-.5 1.2 1.2 1.5-1 1-1.4-1.2-.6 .3-.8-2 .7-.5M211 140.3h.5M218 140.3h.5"/>
</g>
<g fill="none" stroke="#008000" stroke-width=".21">
<path d="M77.6 49.6v5.1M98 49.6v15.3M118.3 59.8v5.1M189.4 57.2h5.1M202.1 57.2h5.1M207.2 49.6v12.7M219.9 49.6v5.1M72.6 69.9h20.3M77.6 64.9v55.8h5.1M98 75v5.1h5M118.3 75v7.6M156.4 67.4h43.1"/>
<path d="M161.4 67.4v12.7M169.1 67.4v10.2M181.8 72.5h17.7M186.8 72.5v7.6M194.5 72.5v5.1M207.2 77.6v12.7M214.8 69.9h10.1M219.9 64.9v5M87.8 90.3v5M103 87.7h10.2v7.6h5.1v-2.5M103 90.3h7.7v7.6h7.6v10.1M113.2 80.1h10.1"/>
<path d="M161.4 85.2v5.1M169.1 85.2v5.1M186.8 85.2v5.1M194.5 85.2v5.1M87.8 105.5v10.2M87.8 110.6h5.1M98 115.7v15.2M103 100.4h-5v5.1M113.2 100.4h10.1M118.3 118.2v5.1M164 115.7v5h-7.6M87.8 125.8v5.1"/>
<path d="M156.4 128.3h7.6v5.1M156.4 123.3h15.2M156.4 125.8h7.6M156.4 151.2h7.6v5.1M156.4 148.7h7.6M156.4 146.1h7.6M174.1 148.7h5.1v2.5M179.2 143.6v2.5h-5.1"/>
</g>
<g fill="#008000" stroke="#008000" stroke-width=".21">
<circle cx="207.2" cy="57.2" r=".51"/>
<circle cx="77.6" cy="69.9" r=".51"/>
<circle cx="87.8" cy="110.6" r=".51"/>
<circle cx="118.3" cy="80.1" r=".51"/>
<circle cx="186.8" cy="72.5" r=".51"/>
<circle cx="194.5" cy="72.5" r=".51"/>
<circle cx="118.3" cy="100.4" r=".51"/>
<circle cx="161.4" cy="67.4" r=".51"/>
<circle cx="169.1" cy="67.4" r=".51"/>
<circle cx="219.9" cy="69.9" r=".51"/>
</g>
<text font-size="3.5" x="7.6" y="201.3">2020. 04. 04. 14:02 Z:\Programok\_eagle-win64-7.4.0\eagle\CCDBusTransceiver_V101\CCDBusTransceiver_V101.sch (Sheet: 1/1)</text>
<g font-size="2.5" fill="#808080">
<text x="62.4" y="40.7">CCD-bus transmitter</text>
<text x="143.7" y="40.7">CCD-bus receiver</text>
<text x="75.1" y="52.2" transform="rotate(-90 75.1 52.2)">+5V</text>
<text x="95.4" y="52.2" transform="rotate(-90 95.4 52.2)">+5V</text>
<text x="204.6" y="52.2" transform="rotate(-90 204.6 52.2)">+5V</text>
<text x="217.3" y="52.2" transform="rotate(-90 217.3 52.2)">+5V</text>
<text x="79.4" y="59">R6</text>
<text x="115.7" y="56.5">GND</text>
<text x="186.1" y="59.7" transform="rotate(-90 186.1 59.7)">GND</text>
<text x="193.6" y="56">C1</text>
<text x="221.6" y="59">R10</text>
<text x="79.4" y="62.3">10k</text>
<text x="190.1" y="60">0.1uF</text>
<text x="221.6" y="62.3">10k</text>
<text x="68" y="70.8">RX</text>
<text x="100.5" y="69.8">U1P</text>
<text x="120" y="69.2">R2</text>
<text x="149.2" y="68.3">CCD-</text>
<text x="209.7" y="66.8">U2A</text>
<text x="226.5" y="70.8">TX</text>
<text x="100.5" y="72.5">IRF7317</text>
<text x="120" y="72.5">13k</text>
<text x="173.7" y="73.4">CCD+</text>
<text x="209.7" y="75">LM393D</text>
<text x="106.1" y="83.7">360</text>
<text x="106.8" y="78.3">R4</text>
<text x="124.9" y="81">CCD+</text>
<text x="160.4" y="79.8" transform="rotate(-90 160.4 79.8)">3V3</text>
<text x="185.8" y="79.8" transform="rotate(-90 185.8 79.8)">3V3</text>
<text x="99.2" y="84">J3</text>
<text x="120" y="87">R1</text>
<text x="160.4" y="87.7" transform="rotate(-90 160.4 87.7)">D1</text>
<text x="167.8" y="85.9" transform="rotate(-90 167.8 85.9)">C2</text>
<text x="172.1" y="89.2" transform="rotate(-90 172.1 89.2)">0.1uF</text>
<text x="185.8" y="87.7" transform="rotate(-90 185.8 87.7)">D2</text>
<text x="193.2" y="85.9" transform="rotate(-90 193.2 85.9)">C3</text>
<text x="197.8" y="89.2" transform="rotate(-90 197.8 89.2)">0.1uF</text>
<text x="85.3" y="92.8" transform="rotate(-90 85.3 92.8)">+5V</text>
<text x="94.7" y="93" transform="rotate(-90 94.7 93)">jumper</text>
<text x="99.2" y="95.8">T_EN</text>
<text x="120" y="90.3">120</text>
<text x="158.9" y="95.3">GND</text>
<text x="166.5" y="95.3">GND</text>
<text x="184.3" y="95.3">GND</text>
<text x="191.9" y="95.3">GND</text>
<text x="204.6" y="95.3">GND</text>
<text x="89.6" y="99.6">R7</text>
<text x="106.8" y="98.6">R5</text>
<text x="124.9" y="101.3">CCD-</text>
<text x="89.6" y="103">10k</text>
<text x="106.1" y="104">360</text>
<text x="143.7" y="106.8">Connectors</text>
<text x="100.5" y="112.9">IRF7317</text>
<text x="100.5" y="110.2">U1N</text>
<text x="120" y="112.4">R3</text>
<text x="86.5" y="115.6" transform="rotate(-90 86.5 115.6)">NOT-gate</text>
<text x="120" y="115.6">13k</text>
<text x="152.6" y="117">J1</text>
<text x="168.3" y="118.2" transform="rotate(-90 168.3 118.2)">+5V</text>
<text x="92.5" y="123.5" transform="rotate(-90 92.5 123.5)">N1</text>
<text x="95.2" y="123.5" transform="rotate(-90 95.2 123.5)">AO3400</text>
<text x="122.6" y="125.4" transform="rotate(-90 122.6 125.4)">+5V</text>
<text x="173.1" y="124.2">RX</text>
<text x="103" y="131.8">Connect T_EN jumper</text>
<text x="165.5" y="126.7">TX</text>
<text x="85.3" y="136">GND</text>
<text x="95.4" y="136">GND</text>
<text x="103" y="134.4">for standalone operation.</text>
<text x="152.6" y="133.9">UART</text>
<text x="103" y="139.8">I=5/(360+120+360)=6 mA</text>
<text x="152.6" y="142.4">J2</text>
<text x="161.5" y="138.5">GND</text>
<text x="180.1" y="142.1" transform="rotate(-90 180.1 142.1)">CCD-</text>
<text x="168.3" y="144.6" transform="rotate(-90 168.3 144.6)">R8</text>
<text x="171.3" y="144.6" transform="rotate(-90 171.3 144.6)">10</text>
<text x="168.3" y="153.2" transform="rotate(-90 168.3 153.2)">R9</text>
<text x="171.3" y="153.2" transform="rotate(-90 171.3 153.2)">10</text>
<text x="152.6" y="156.8">OBD</text>
<text x="161.5" y="161.4">GND</text>
<text x="180.1" y="159.2" transform="rotate(-90 180.1 159.2)">CCD+</text>
</g>
<g font-size="2.1" fill="#808080">
<text x="206.8" y="65.1" transform="rotate(-90 206.8 65.1)">8</text>
<text x="200.6" y="67">3</text>
<text x="212.6" y="69.6">1</text>
<text x="200.6" y="72.1">2</text>
<text x="206.8" y="76" transform="rotate(-90 206.8 76)">4</text>
<text x="102.8" y="89.9">1</text>
<text x="102.8" y="87.4">2</text>
<text x="156.2" y="125.4">2</text>
<text x="156.2" y="122.9">3</text>
<text x="156.2" y="120.4">4</text>
<text x="156.2" y="128">1</text>
<text x="156.2" y="148.3">2</text>
<text x="156.2" y="145.8">3</text>
<text x="156.2" y="150.8">1</text>
</g>
<g font-size="1.8" fill="#800000">
<text x="93.7" y="69.3">G</text>
<text x="98.6" y="66.6">S</text>
<text x="98.6" y="74.4">D</text>
<text x="98.6" y="107.4">D</text>
<text x="93.7" y="109.9">G</text>
<text x="88.4" y="117.6">D</text>
<text x="98.6" y="115.1">S</text>
<text x="83.6" y="120.1">G</text>
<text x="88.4" y="125.3">S</text>
</g>
<g font-size="1.1" fill="#800000">
<text x="96.6" y="72.1">P</text>
<text x="96.5" y="112.7">N</text>
<text x="86.3" y="122.9">N</text>
</g>
</svg>
